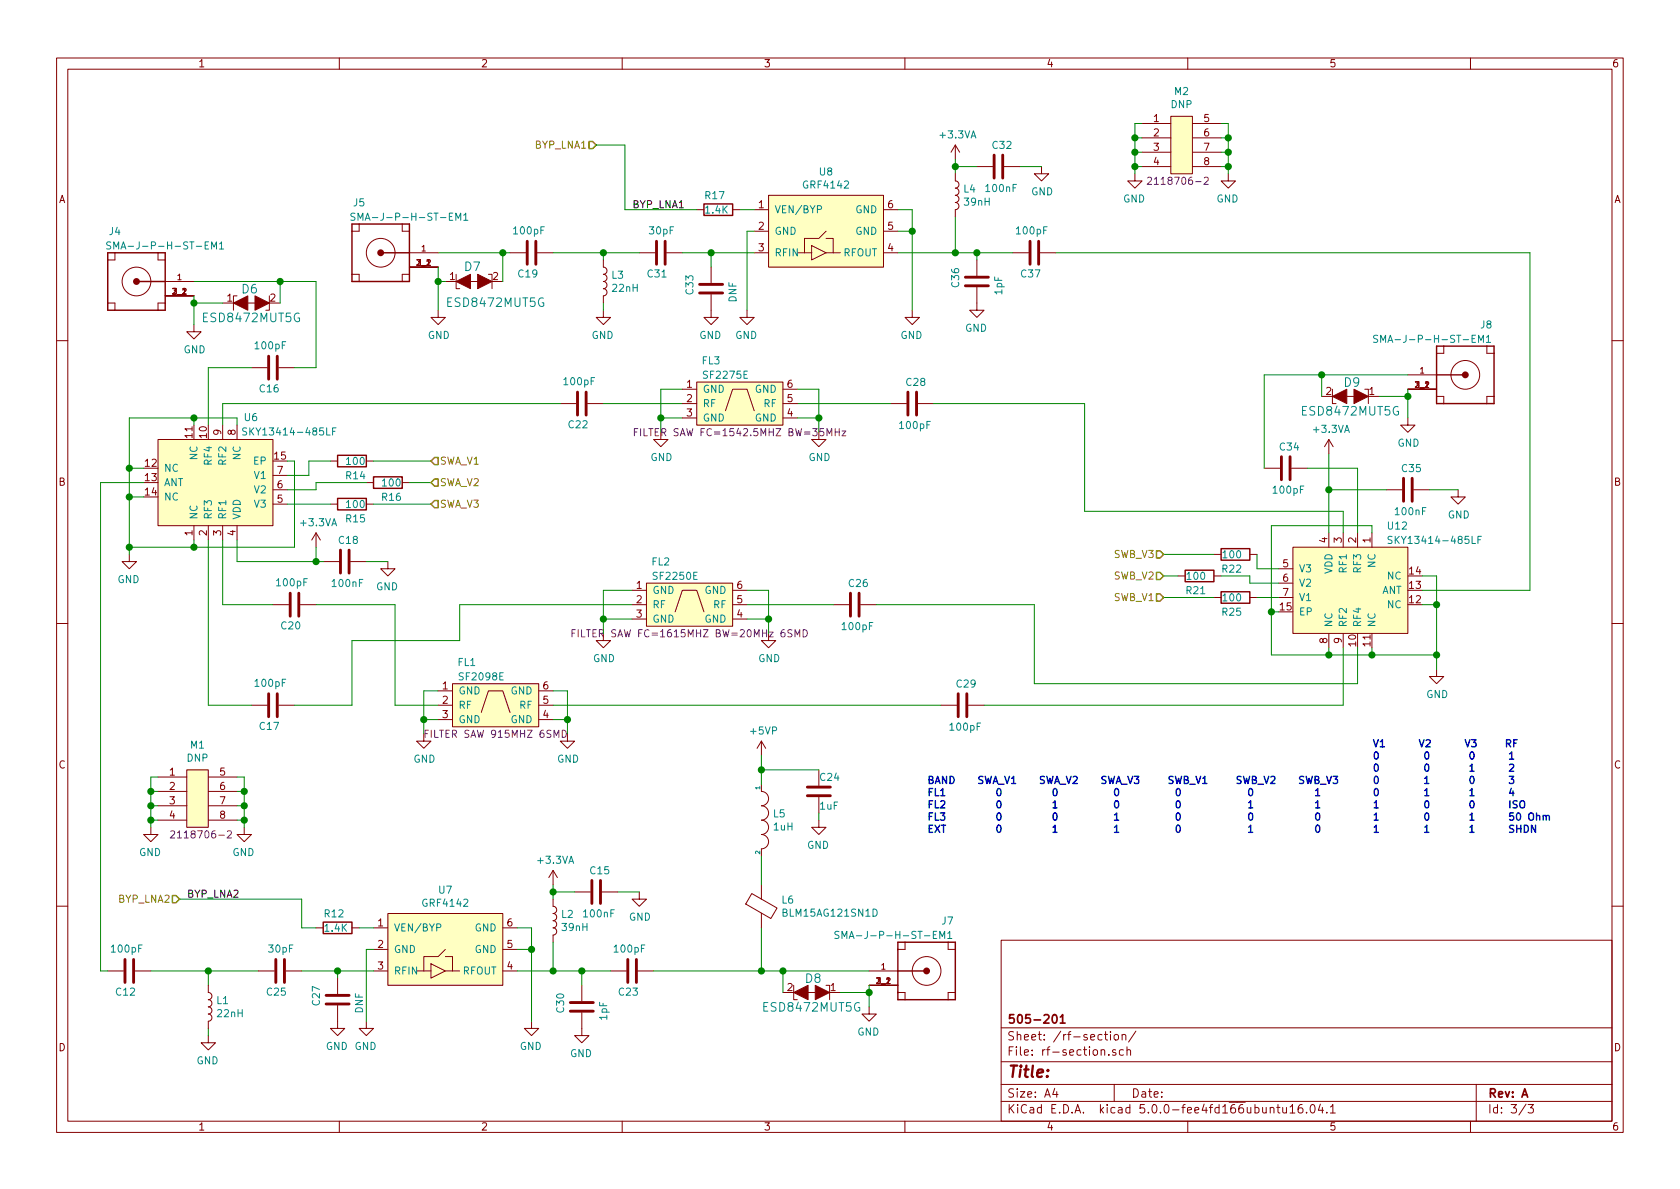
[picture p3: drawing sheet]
<svg xmlns="http://www.w3.org/2000/svg" width="297mm" height="210mm" viewBox="0 0 297 210" stroke-linecap="round" stroke-linejoin="round" font-family="sans-serif">
<g fill="none" stroke="#840000" stroke-width=".18">
<path d="M10 10.3h277v189.9h-277zM12 12.2h273v186.1h-273zM60 10.3v1.9M110 10.3v1.9M160 10.3v1.9M210 10.3v1.9M260 10.3v1.9M63.5 39.6v1.3h-1.3M71.1 39.6v1.3h1.3M123.2 37.1h1.3M129.5 37.1h1.3M133.3 37.1h2.6"/>
<path d="M135.9 34.5h20.3v12.7h-20.3zM156.2 37.1h2.5M168.9 30.7v1.3a.63 .63 0 0 1 .6 .6 .63 .63 0 0 1-.6 .7 .63 .63 0 0 1 .6 .6 .63 .63 0 0 1-.6 .6 .63 .63 0 0 1 .6 .7 .63 .63 0 0 1-.6 .6 .63 .63 0 0 1 .6 .6 .63 .63 0 0 1-.6 .7v1.2M168.9 25.6l-.8 1.3M168.9 25.6v2.6M168.9 25.6l.8 1.3M172.7 29.5h2.8M177.5 29.5h2.8M184.1 29.5v1.2h1.3l-1.3 1.3-1.2-1.3h1.2M200.7 30.7v1.3h-1.3l1.3 1.3 1.2-1.3h-1.2M201.9 29.5h5.1M201.9 21.8h5.1"/>
<path d="M201.9 24.4h5.1M201.9 26.9h5.1M207 20.6h3.8v10.1h-3.8zM210.8 29.5h5.1M210.8 21.8h5.1M210.8 24.4h5.1M210.8 26.9h5.1M217.2 30.7v1.3h-1.3l1.3 1.3 1.2-1.3h-1.2M19 53.6h1.3v1.3M20.3 44.7v1.3h-1.3M27.9 44.7v1.3h1.3M29.2 49.8h5.1"/>
<path d="M29.2 53.6h-1.3v1.3M29.2 52.3h5.1M34.3 57.4v1.3h1.3l-1.3 1.2-1.3-1.2h1.3M39.4 53.6h2.5M41.9 52.3h-.6v2.6M43.8 53.6h1.3M47 53.6h2.5M47.6 52.3v2.6h-.6M62.2 48.5h1.3v1.3M72.4 44.7h5.1M72.4 48.5h-1.3v1.3M72.4 47.2h5.1"/>
<path d="M77.5 54.9v1.2h1.2l-1.2 1.3-1.3-1.3h1.3M78.7 49.8h2.6M80.6 48.5v2.5h.7M83.2 49.8h1.3M86.4 48.5h.6v2.5M86.4 49.8h2.5M90.2 44.7h2.8M95 44.7h2.8M106.7 54.9v1.2h-1.3l1.3 1.3 1.2-1.3h-1.2M106.7 46v1.2a.63 .63 0 0 1 .6 .7 .63 .63 0 0 1-.6 .6 .63 .63 0 0 1 .6 .6 .63 .63 0 0 1-.6 .7 .63 .63 0 0 1 .6 .6 .63 .63 0 0 1-.6 .6 .63 .63 0 0 1 .6 .7 .63 .63 0 0 1-.6 .6v1.3M113 44.7h2.8M117.9 44.7h2.7"/>
<path d="M125.7 52.1v4h-1.2l1.2 1.3 1.3-1.3h-1.3M125.7 47.2v2.8M132.1 54.9v1.2h-1.3l1.3 1.3 1.2-1.3h-1.2M133.3 44.7h2.6M133.3 40.9h2.6M141 44.7h2.5M143.5 43.4l2.5 1.3-2.5 1.3zM146 42.2h1.3v2.5M146 40.9l-1.2 1.3h-2.6v2.5M146 44.7h2.6M156.2 44.7h2.5M156.2 40.9h2.5"/>
<path d="M161.3 54.9v1.2h-1.3l1.3 1.3 1.3-1.3h-1.3M172.7 50.8v4.1h-1.3l1.3 1.2 1.3-1.2h-1.3M172.7 46v2.8M179.1 44.7h2.8M183.9 44.7h2.8M10 60.2h2M27.9 77.7h20.4v15.3h-20.4zM39.4 75.2v2.5M41.9 75.2v2.5M44.4 65h2.8M49.3 65h2.8M99.1 71.4h2.8"/>
<path d="M103.9 71.4h2.8M116.8 76.4v1.3h1.3l-1.3 1.3-1.2-1.3h1.2M120.6 71.4h2.6M120.6 68.8h2.6M120.6 73.9h2.6M123.2 67.6h15.2v7.6h-15.2zM128.3 72.6l1.2-3.8h2.6l1.2 3.8M138.4 71.4h2.6M138.4 68.8h2.6M138.4 73.9h2.6M144.8 76.4v1.3h1.2l-1.2 1.3-1.3-1.3h1.3M157.5 71.4h2.8"/>
<path d="M162.3 71.4h2.8M233.7 70.1h2.5M234.9 77.7v2.6M234.9 77.7l-.7 1.3M234.9 77.7l.8 1.3M235.6 68.8v2.6h.6M238.1 70.1h1.3M241.3 68.8h.6v2.6M241.3 70.1h2.5M248.9 73.9v1.3h1.3l-1.3 1.2-1.3-1.2h1.3M248.9 68.8h5.1M248.9 66.3h5.1"/>
<path d="M254 70.1h1.3v1.3M255.3 61.2v1.3h-1.3M262.9 61.2v1.3h1.3M264.2 70.1h-1.3v1.3M285 60.2h2M22.9 98v1.3h-1.3l1.3 1.3 1.2-1.3h-1.2M34.3 93v2.5M36.8 93v2.5M39.4 93v2.5M41.9 93v2.5M48.3 89.1h2.5M48.3 86.6h2.5"/>
<path d="M48.3 84.1h2.5M55.9 94.2l-.8 1.3M55.9 94.2v2.6M55.9 94.2l.7 1.3M57.1 99.3h2.8M58.4 89.1h1.3M58.4 81.5h1.3M62 99.3h2.8M64.8 89.1h1.2M64.8 81.5h1.2M64.8 85.3h1.2M68.6 99.3v1.3h-1.3l1.3 1.2 1.2-1.2h-1.2"/>
<path d="M71.1 85.3h1.3M214.6 98h1.3M221 98h1.2M223.5 82.8h2.8M228.3 82.8h2.8M228.6 96.8h20.3v15.2h-20.3zM234.9 94.2v2.6M237.5 94.2v2.6M240 94.2v2.6M242.6 94.2v2.6M245.1 86.6h2.8M249.9 86.6h2.8"/>
<path d="M257.8 86.6v1.3h1.3l-1.3 1.2-1.3-1.2h1.3M10 110.3h2M48.3 106.9h2.8M53.1 106.9h2.8M106.7 112v1.3h1.2l-1.2 1.2-1.3-1.2h1.3M111.8 106.9h2.5M111.8 104.4h2.5M111.8 109.5h2.5M114.3 103.1h15.2v7.6h-15.2zM119.4 108.2l1.2-3.8h2.6l1.3 3.8M129.5 106.9h2.6M129.5 104.4h2.6"/>
<path d="M129.5 109.5h2.6M135.9 112v1.3h1.3l-1.3 1.2-1.3-1.2h1.3M147.3 106.9h2.8M152.1 106.9h2.8M208.3 101.8h1.2M214.6 105.7h1.3M214.6 101.8h1.3M221 105.7h1.2M226.1 100.6h2.5M226.1 103.1h2.5M226.1 105.7h2.5M234.9 112v2.5"/>
<path d="M237.5 112v2.5M254 118.4v1.2h1.3l-1.3 1.3-1.3-1.3h1.3M285 110.3h2M27.9 137.4h5.1M27.9 139.9h5.1M33 136.1h3.8v10.2h-3.8zM36.8 137.4h5.1M36.8 139.9h5.1M44.4 124.7h2.8M49.3 124.7h2.8M74.9 129.8v1.3h1.3l-1.3 1.2-1.2-1.2h1.2M77.5 124.7h2.5"/>
<path d="M77.5 122.2h2.5M77.5 127.2h2.5M80 120.9h15.2v7.6h-15.2zM85.1 126l1.3-3.8h2.5l1.3 3.8M95.2 124.7h2.6M95.2 122.2h2.6M95.2 127.2h2.6M100.3 129.8v1.3h1.3l-1.3 1.2-1.2-1.2h1.2M134.6 138.7v1.2a1.27 1.27 0 0 1 1.3 1.3 1.27 1.27 0 0 1-1.3 1.3 1.27 1.27 0 0 1 1.3 1.3 1.27 1.27 0 0 1-1.3 1.2 1.27 1.27 0 0 1 1.3 1.3 1.27 1.27 0 0 1-1.3 1.3 1.27 1.27 0 0 1 1.3 1.2 1.27 1.27 0 0 1-1.3 1.3v1.3M134.6 131.1v2.5M134.6 131.1l-.7 1.2M134.6 131.1l.8 1.2"/>
<path d="M144.8 136.1v2.8M166.4 124.7h2.8M171.2 124.7h2.8M26.7 146.3v1.3h-1.3l1.3 1.2 1.2-1.2h-1.2M27.9 142.5h5.1M27.9 145h5.1M36.8 142.5h5.1M36.8 145h5.1M43.2 146.3v1.3h-1.3l1.3 1.2 1.2-1.2h-1.2M97.8 159v1.3a.63 .63 0 0 1 .6 .6 .63 .63 0 0 1-.6 .6 .63 .63 0 0 1 .6 .7 .63 .63 0 0 1-.6 .6 .63 .63 0 0 1 .6 .6 .63 .63 0 0 1-.6 .7 .63 .63 0 0 1 .6 .6 .63 .63 0 0 1-.6 .6v1.3M97.8 153.9l-.8 1.3M97.8 153.9v2.6"/>
<path d="M97.8 153.9l.8 1.3M101.6 157.7h2.8M106.4 157.7h2.8M113 157.7v1.3h1.3l-1.3 1.3-1.2-1.3h1.2M132.9 158l4.5 2.6-1.1 1.8-4.4-2.5zM134.6 156.5v2.5M144.8 145v1.3h-1.3l1.3 1.3 1.2-1.3h-1.2M144.8 141v2.8M10 160.2h2M19 171.7h2.8M23.9 171.7h2.8M36.8 174.2v1.3a.63 .63 0 0 1 .7 .6 .63 .63 0 0 1-.7 .7 .63 .63 0 0 1 .7 .6 .63 .63 0 0 1-.7 .6 .63 .63 0 0 1 .7 .7 .63 .63 0 0 1-.7 .6 .63 .63 0 0 1 .7 .7 .63 .63 0 0 1-.7 .6v1.3"/>
<path d="M45.7 171.7h2.8M50.5 171.7h2.8M55.9 164.1h1.2M59.7 177.8v4.1h-1.3l1.3 1.2 1.3-1.2h-1.3M59.7 173v2.8M62.2 164.1h1.3M66 171.7h2.6M66 167.9h2.6M66 164.1h2.6M68.6 161.5h20.3v12.7h-20.3zM73.7 171.7h2.5M76.2 170.4l2.5 1.3-2.5 1.3z"/>
<path d="M78.7 169.2h1.3v2.5M78.7 167.9l-1.2 1.3h-2.6v2.5M78.7 171.7h2.6M88.9 171.7h2.5M88.9 167.9h2.5M88.9 164.1h2.5M102.9 179.1v4h-1.3l1.3 1.3 1.2-1.3h-1.2M102.9 174.2v2.8M107.9 171.7h2.8M112.8 171.7h2.8M134.6 161.5v2.6M138.4 175.5h2.6"/>
<path d="M140.3 174.2v2.6h.7M142.9 175.5h1.2M146 174.2h.7v2.6M146 175.5h2.6M153.7 178v1.3h-1.3l1.3 1.3 1.2-1.3h-1.2M153.7 171.7h5M153.7 174.2h5M158.7 175.5h1.3v1.3M160 166.6v1.3h-1.3M167.6 166.6v1.3h1.3M168.9 175.5h-1.3v1.3M177 166.3h108v32h-108z"/>
<path d="M285 160.2h2M36.8 183.1v1.3h-1.2l1.2 1.3 1.3-1.3h-1.3M60 198.3v1.9M64.8 180.6v1.3h-1.3l1.3 1.2 1.2-1.2h-1.2M94 180.6v1.3h-1.3l1.3 1.2 1.2-1.2h-1.2M110 198.3v1.9M160 198.3v1.9M177 194.8h108M177 191.8h108M177 187.8h108M177 181.8h108M186.5 192.5l-.4 1h1"/>
<path d="M186.8 193v1M195.3 182.9h.5M195.5 182.4v1.3l.3 .2M196.1 186.5v.1M196.3 182.4v.2M196.3 182.9v1M197 191.8v3M197.1 183.1l.2-.2 .4 .2v.7l-.2 .1-.4-.1zM197.3 185.7l-.4-.1-.2 .2 .1 .2 .5 .2v.3h-.6M198.4 183.1l.1-.1a.37 .37 0 0 1 .6 .1v.8M198.4 182.9v1M198.6 185.7l-.4-.1-.3 .3 .1 .6 .2 .1 .4-.1"/>
<path d="M199.3 185.7l.2-.1 .3 .1 .1 .9M199.3 185.1v1.5M200.8 182.3l-1.3 2M210 198.3v1.9M224.6 196l.1-.1a.37 .37 0 0 1 .5 .1v.8M225.7 195.8h.6M226 195.3v1.3l.3 .2M226.8 195.8v.8a.39 .39 0 0 0 .7 .1M227.5 195.8v1M228.1 195.8l.4-.5v1.5M228.1 196.8h.9M230.2 195.3a.59 .59 0 0 0-.7 .7l.1 .7 .2 .1 .5-.1 .1-.5-.2-.2-.4-.1-.3 .3"/>
<path d="M231 196.7v.1M231.8 195.5l.4-.2a.94 .94 0 0 1 0 1.5 .79 .79 0 0 1-.4-1.3zM233.5 195.2l-.4 1.1h.9M233.8 195.8v1M234.6 196.7v.1M235.2 195.8l.5-.5v1.5M235.2 196.8h.9M260 198.3v1.9M261 191.8v6.5M269.8 195.2l-1.2 2M270.2 195.3h.9l-.5 .6 .4 .1v.7l-.2 .1-.6-.1"/>
<circle cx="24.1" cy="49.8" r="2.54"/>
<circle cx="67.3" cy="44.7" r="2.54"/>
<circle cx="259.1" cy="66.3" r="2.54"/>
<circle cx="163.8" cy="171.7" r="2.54"/>
</g>
<path d="M186.2 179.6l.2-.2a.81 .81 0 0 1 .6 .6 .81 .81 0 0 1-.3 .8l-.2 .1a.79 .79 0 0 1-.3-1.3zM187.5 179.9l.4-.5v1.5M187.5 180.9h.8" fill="none" stroke="#840000" stroke-width=".3"/>
<g fill="#ffffc2" stroke="#ffffc2" stroke-width=".18">
<path d="M228.6 96.8h20.3v15.2h-20.3z"/>
<path d="M27.9 77.7h20.4v15.3h-20.4z"/>
<path d="M114.3 103.1h15.2v7.6h-15.2z"/>
<path d="M80 120.9h15.2v7.6h-15.2z"/>
<path d="M123.2 67.6h15.2v7.6h-15.2z"/>
<path d="M207 20.6h3.8v10.1h-3.8z"/>
<path d="M33 136.1h3.8v10.2h-3.8z"/>
<path d="M68.6 161.5h20.3v12.7h-20.3z"/>
<path d="M135.9 34.5h20.3v12.7h-20.3z"/>
</g>
<g fill="none" stroke="#008484" stroke-width=".18">
<path d="M62.8 37.8l-.5-.1-.3 .2 .2 .3 .5 .3v.3l-.2 .2-.5-.1M63.3 39v-1.3l.4 .9 .5-.9v1.3M80.6 39v-1.3l.4 .9 .5-.9v1.3M82 38l.3-.3v1.3M82 39h.7M144.5 37h.6l.2-.2-.1-.3-.2-.1h-.5v1.2M19.6 42.8h-.5l-.3 .2 .2 .3 .5 .3v.3l-.2 .1h-.5M20.1 44v-1.2l.4 .9 .5-.9v1.2M37.4 44v-1.2l.4 .9 .5-.9v1.2M38.8 43.1l.4-.3v1.2M38.8 44h.7M243.6 59.4l-.5-.1-.3 .2 .2 .3 .5 .3v.3l-.2 .1h-.5"/>
<path d="M262.8 59.6l.4-.3v1.2M43.6 75.7h-.5l-.1 .1v.4l.6 .2v.3l-.2 .2h-.5M58.8 76.3h.4M59.4 75.7h-.6v1.2M244.1 60.5v-1.2l.5 .9 .4-.9v1.2M261.4 60.5v-1.2l.4 .9 .5-.9v1.2M262.8 60.5h.8M246.1 94.9l-.5-.1-.1 .2v.4l.5 .2 .1 .3-.2 .2h-.5M261.3 95.4h.4M261.9 94.8h-.6v1.3M77.2 164h.6l.2-.2-.1-.3-.2-.1h-.5v1.2M148.3 164.8l-.4-.1-.3 .2 .1 .3 .6 .3v.3l-.2 .2-.5-.1"/>
<path d="M148.9 166v-1.3l.4 .9 .4-.9v1.3M154.4 160.8a.64 .64 0 0 1 .7 .6 .64 .64 0 0 1-.7 .6zM166.2 166v-1.3l.4 .9 .4-.9v1.3M167.6 165l.3-.3v1.3M167.6 166h.7"/>
</g>
<g fill="none" stroke="#840000" stroke-width=".51">
<path d="M175.8 27.4v4.1M177.3 27.4v4.1M93.2 42.7v4M94.7 42.7v4M116.1 42.7v4M117.6 42.7v4M123.7 51.8h4.1M123.7 50.3h4.1M170.7 50.5h4.1M170.7 49h4.1M182.1 42.7v4M183.6 42.7v4"/>
<path d="M47.5 63v4.1M49 63v4.1M102.1 69.3v4.1M103.6 69.3v4.1M160.5 69.3v4.1M162.1 69.3v4.1M60.2 97.3v4M61.7 97.3v4M226.6 80.8v4M228.1 80.8v4M248.2 84.6v4M249.7 84.6v4"/>
<path d="M51.3 104.9v4.1M52.8 104.9v4.1M150.4 104.9v4.1M151.9 104.9v4.1M47.5 122.7v4M49 122.7v4M142.7 139.2h4.1M169.4 122.7v4M170.9 122.7v4M104.6 155.7v4.1M106.2 155.7v4.1M142.7 140.7h4.1"/>
<path d="M22.1 169.7v4M23.6 169.7v4M48.8 169.7v4M50.3 169.7v4M57.7 177.5h4M57.7 176h4M100.8 178.8h4.1M100.8 177.3h4.1M111 169.7v4M112.5 169.7v4"/>
</g>
<g fill="none" stroke="#008400" stroke-width=".18">
<path d="M105.4 25.6h5.1v11.5h12.7M130.8 37.1h2.5M158.7 37.1h2.6v17.8M168.9 28.2v2.5M168.9 38.3v6.4M168.9 29.5h3.8M180.3 29.5h3.8M200.7 29.5h1.2M200.7 24.4h1.2M200.7 26.9h1.2M201.9 21.8h-1.2v8.9M215.9 29.5h1.3"/>
<path d="M215.9 21.8h1.3v8.9M215.9 24.4h1.3M215.9 26.9h1.3M34.3 52.3v5.1M34.3 49.8h21.6v15.2h-3.8M34.3 53.6h5.1M49.5 49.8v3.8M77.5 49.8h1.2M77.5 44.7h12.7M77.5 47.2v7.7M88.9 44.7v5.1M97.8 44.7h15.2"/>
<path d="M106.7 44.7v1.3M106.7 53.6v1.3M120.6 44.7h12.7M125.7 44.7v2.5M133.3 40.9h-1.2v14M158.7 44.7h20.4M158.7 40.9h2.6M172.7 44.7v1.3M186.7 44.7h83.8v59.7h-19M34.3 73.9v1.3M41.9 75.2v-1.3h-19v24.1M44.4 65h-7.6v10.2"/>
<path d="M99.1 71.4h-59.7v3.8M106.7 71.4h13.9M116.8 73.9h3.8M120.6 68.8h-3.8v7.6M141 73.9h3.8M141 68.8h3.8v7.6M141 71.4h16.5M165.1 71.4h26.7v19h45.7v3.8M233.7 66.3v3.8M243.8 70.1h5.1M248.9 66.3h-25.4v16.5M248.9 68.8v5.1"/>
<path d="M22.9 82.8h2.5M22.9 87.9h2.5M25.4 85.3h-7.6v86.4h1.2M34.3 95.5v1.3M36.8 95.5v29.2h7.6M39.4 95.5v11.4h8.9M41.9 95.5v3.8h15.2M50.8 81.5h1.3v15.3h-29.2M50.8 89.1h7.6M55.9 96.8v2.5M58.4 81.5h-3.8v2.6h-3.8M64.8 85.3h-8.9v1.3h-5.1"/>
<path d="M64.8 99.3h3.8M66 81.5h10.2M66 89.1h10.2M72.4 85.3h3.8M205.7 98h8.9M222.2 98v2.6h3.9M231.1 82.8h8.9v11.4M234.9 80.3v13.9M234.9 86.6h10.2M242.6 94.2v-1.2h-17.8v22.8h29.2M252.7 86.6h5.1M55.9 106.9h13.9v17.8h7.7"/>
<path d="M106.7 109.5h5.1M111.8 106.9h-30.5v6.4h-19.1v11.4h-10.1M111.8 104.4h-5.1v7.6M132.1 106.9h15.2M132.1 104.4h3.8v7.6M132.1 109.5h3.8M154.9 106.9h28v14h57.1v-6.4M205.7 101.8h2.6M205.7 105.7h8.9M215.9 101.8h5.1v1.3h5.1M222.2 105.7h3.9M224.8 108.2h1.3"/>
<path d="M234.9 114.5v1.3M237.5 114.5v10.2h-63.5M242.6 114.5v1.3M251.5 101.8h2.5v16.6M251.5 106.9h2.5M26.7 139.9h1.2M27.9 137.4h-1.2v8.9M41.9 137.4h1.3v8.9M41.9 139.9h1.3M74.9 127.2h2.6M77.5 122.2h-2.6v7.6M97.8 122.2h2.5v7.6"/>
<path d="M97.8 127.2h2.5M97.8 124.7h68.6M134.6 136.1h10.2M134.6 133.6v5.1M26.7 142.5h1.2M26.7 145h1.2M31.7 159h21.6v5.1h2.6M41.9 142.5h1.3M41.9 145h1.3M97.8 157.7h3.8M97.8 156.5v2.5M109.2 157.7h3.8"/>
<path d="M134.6 151.4v5.1M144.8 143.8v1.2M26.7 171.7h19M36.8 171.7v2.5M53.3 171.7h12.7M59.7 171.7v1.3M63.5 164.1h2.5M66 167.9h-1.2v12.7M91.4 171.7h16.5M91.4 164.1h2.6v16.5M91.4 167.9h2.6M97.8 166.6v5.1"/>
<path d="M102.9 171.7v2.5M115.6 171.7h38.1M134.6 164.1v7.6M138.4 171.7v3.8M148.6 175.5h5.1M153.7 174.2v3.8M36.8 181.9v1.2"/>
</g>
<g fill="#008400" stroke="#008400" stroke-width=".25">
<circle cx="254" cy="106.9" r=".51"/>
<circle cx="254" cy="115.8" r=".51"/>
<circle cx="242.6" cy="115.8" r=".51"/>
<circle cx="235" cy="115.8" r=".51"/>
<circle cx="224.8" cy="108.2" r=".51"/>
<circle cx="22.9" cy="82.8" r=".51"/>
<circle cx="34.3" cy="73.9" r=".51"/>
<circle cx="34.3" cy="96.8" r=".51"/>
<circle cx="22.9" cy="87.9" r=".51"/>
<circle cx="22.9" cy="96.8" r=".51"/>
<circle cx="235" cy="86.6" r=".51"/>
<circle cx="55.9" cy="99.3" r=".51"/>
<circle cx="233.7" cy="66.3" r=".51"/>
<circle cx="88.9" cy="44.7" r=".51"/>
<circle cx="74.9" cy="127.2" r=".51"/>
<circle cx="100.3" cy="127.2" r=".51"/>
<circle cx="116.8" cy="73.9" r=".51"/>
<circle cx="144.8" cy="73.9" r=".51"/>
<circle cx="106.7" cy="109.5" r=".51"/>
<circle cx="135.9" cy="109.5" r=".51"/>
<circle cx="168.9" cy="29.5" r=".51"/>
<circle cx="200.7" cy="24.4" r=".51"/>
<circle cx="200.7" cy="26.9" r=".51"/>
<circle cx="200.7" cy="29.5" r=".51"/>
<circle cx="217.2" cy="29.5" r=".51"/>
<circle cx="217.2" cy="26.9" r=".51"/>
<circle cx="217.2" cy="24.4" r=".51"/>
<circle cx="26.7" cy="139.9" r=".51"/>
<circle cx="26.7" cy="142.5" r=".51"/>
<circle cx="26.7" cy="145" r=".51"/>
<circle cx="43.2" cy="145" r=".51"/>
<circle cx="43.2" cy="142.5" r=".51"/>
<circle cx="43.2" cy="139.9" r=".51"/>
<circle cx="134.6" cy="136.1" r=".51"/>
<circle cx="49.5" cy="49.8" r=".51"/>
<circle cx="34.3" cy="53.6" r=".51"/>
<circle cx="77.5" cy="49.8" r=".51"/>
<circle cx="248.9" cy="70.1" r=".51"/>
<circle cx="153.7" cy="175.5" r=".51"/>
<circle cx="138.4" cy="171.7" r=".51"/>
<circle cx="134.6" cy="171.7" r=".51"/>
<circle cx="36.8" cy="171.7" r=".51"/>
<circle cx="161.3" cy="40.9" r=".51"/>
<circle cx="125.7" cy="44.7" r=".51"/>
<circle cx="168.9" cy="44.7" r=".51"/>
<circle cx="172.7" cy="44.7" r=".51"/>
<circle cx="106.7" cy="44.7" r=".51"/>
<circle cx="59.7" cy="171.7" r=".51"/>
<circle cx="97.8" cy="157.7" r=".51"/>
<circle cx="97.8" cy="171.7" r=".51"/>
<circle cx="102.9" cy="171.7" r=".51"/>
<circle cx="94" cy="167.9" r=".51"/>
</g>
<g fill="#840000" stroke="#840000" stroke-width=".18">
<path d="M84.5 48.5l2.5 1.3-2.5 1.2z"/>
<path d="M80.6 49.8l2.6-1.3v2.5z"/>
<path d="M140.3 175.5l2.6-1.3v2.6z"/>
<path d="M144.1 174.2l2.6 1.3-2.6 1.3z"/>
<path d="M235.6 70.1l2.5-1.3v2.6z"/>
<path d="M239.4 68.8l2.5 1.3-2.5 1.3z"/>
<path d="M45.1 52.3l2.5 1.3-2.5 1.3z"/>
<path d="M41.3 53.6l2.5-1.3v2.6z"/>
</g>
<g fill="none" stroke="#840000" stroke-width=".25">
<path d="M71.1 39.6h-8.9v10.2h10.2v-10.2M124.5 36.1h5v2h-5zM24.1 49.8h5.1M27.9 44.7h-8.9v10.2h10.2v-10.2M67.3 44.7h5.1M254 61.2v10.2h10.2v-10.2h-8.9M254 66.3h5.1M59.7 80.5h5.1v2h-5.1zM59.7 88.1h5.1v2.1h-5.1zM66 84.3h5.1v2.1h-5.1zM215.9 97h5.1v2.1h-5.1zM209.5 100.8h5.1v2.1h-5.1z"/>
<path d="M215.9 104.6h5.1v2.1h-5.1zM57.1 163.1h5.1v2h-5.1zM158.7 166.6v10.2h10.2v-10.2h-8.9M158.7 171.7h5.1"/>
</g>
<path d="M104.1 25h.7l.6 .6-.6 .7h-.7zM76.8 80.9h.7v1.3h-.7l-.6-.7zM76.8 84.7h.7v1.3h-.7l-.6-.7zM76.8 88.5h.7v1.3h-.7l-.6-.7zM204.5 97.4h.6l.6 .6-.6 .7h-.6zM204.5 105h.6l.6 .7-.6 .6h-.6zM204.5 101.2h.6l.6 .6-.6 .7h-.6zM30.5 158.4h.6l.6 .6-.6 .6h-.6z" fill="none" stroke="#848400" stroke-width=".25"/>
<g fill="none" stroke="#840084" stroke-width=".18">
<path d="M202.9 31.5l.5-.2 .2 .4v.2l-.8 .7h.8M212.9 31.5l.5-.2 .2 .4v.2l-.7 .7h.7M112.2 76.4h.4M112.8 75.8h-.6v1.3M113.3 75.8v1.3M147.7 76.4h.7M148.4 75.8v1.3M148.9 76.2h.7l-.7 .9h.7M101.1 112h.4M101.7 111.3h-.6v1.3M102.2 111.3v1.3M140.6 112.6v-1.3l.4 1 .4-1v1.3"/>
<path d="M142 111.3a.64 .64 0 0 1 .8 .7 .64 .64 0 0 1-.8 .6zM75.2 129.7h.4M75.8 129.1h-.6v1.3M99.4 129.1a.64 .64 0 0 1 .7 .7 .64 .64 0 0 1-.7 .6zM30.2 147l.5-.1 .2 .4-.1 .2-.7 .7h.8M40.2 147l.5-.1 .2 .4v.2l-.8 .7h.8"/>
</g>
<g fill="none" stroke="#0000c2" stroke-width=".25">
<path d="M177.6 137.3l.5 1.3 .4-1.3M178.9 137.6l.3-.3v1.3M178.9 138.6h.7M186.3 139.6l.2-.2a.69 .69 0 0 1 .4 .7 .69 .69 0 0 1-.4 .6l-.3-.2v-.3zM187.5 138.7h.9M188.5 137.3l.5 1.3 .4-1.3M189.7 137.4l.5-.1 .3 .3-.8 1h.8M195.6 137.4l-.5-.1-.2 .1-.1 .2 .1 .2 .5 .2 .2 .3-.3 .3-.5-.1M196 137.3l.3 1.3 .2-1 .2 1 .4-1.3M197.2 139.6l.2-.2a.67 .67 0 0 1 .4 .7 .67 .67 0 0 1-.4 .6l-.3-.5zM197.4 138.6l.4-1.3 .4 1.3M197.5 138.2h.6"/>
<path d="M198.3 138.7h1M199.4 137.3l.4 1.3 .5-1.3M200.6 137.3h.7l-.4 .5 .4 .1-.1 .6-.4 .1-.2-.2M207.4 137.4l-.5-.1-.2 .1v.4l.6 .2 .1 .3-.2 .3-.5-.1M207.8 137.3l.3 1.3 .3-1 .2 1 .3-1.3M208.1 139.6l.2-.2a.67 .67 0 0 1 .4 .7 .67 .67 0 0 1-.4 .6l-.3-.2-.1-.3zM220.9 139.6l.2-.2a.69 .69 0 0 1 .4 .7 .69 .69 0 0 1-.4 .6l-.2-.1-.1-.4zM230.5 137.4l-.5-.1-.2 .2 .1 .3 .6 .3v.3l-.2 .2-.5-.1M230.9 137.3l.3 1.3 .3-1 .2 1 .3-1.3M232.5 137.9l.5-.1 .2-.2-.1-.2-.6-.1v1.3h.5l.2-.2v-.3l-.3-.2M232.6 139.8l.4-.4v1.3M233.5 138.7h.9"/>
<path d="M234.6 137.3l.4 1.3 .4-1.3M235.7 137.3h.8l-.4 .5 .3 .1 .1 .4-.3 .3-.5-.2M251 130.8l.4 1.3 .4-1.3M252.1 130.9l.5-.1 .2 .1 .1 .3-.1 .2-.7 .7h.8M259.1 130.8l.4 1.3 .4-1.3M259.9 135.5l.3-.4v1.3M259.9 139.8l.3-.4v1.3M259.9 136.4h.7M260 133.1l.2-.1a.67 .67 0 0 1 .4 .6 .67 .67 0 0 1-.4 .6l-.3-.4zM260 137.4l.2-.1a.67 .67 0 0 1 .4 .6 .67 .67 0 0 1-.4 .7l-.3-.5zM260.2 130.8h.8l-.4 .5 .3 .1v.5l-.1 .2-.6-.2M266.4 131.5l.6-.1 .1-.2-.1-.3-.1-.1h-.5v1.3"/>
<path d="M266.7 131.5l.4 .6M266.9 137.3h.7l-.4 .5 .4 .1v.5l-.2 .2-.5-.2M266.9 133.3l.4-.3v1.2M266.9 135.2l.5-.1 .2 .1v.3v.2l-.7 .7h.7M266.9 134.2h.7M267.2 139.4l-.3 .9h.8M267.5 139.9v.8M267.6 131.4h.5M268.2 130.8h-.6v1.3M176.4 141.7l.2-.1a.67 .67 0 0 1 .4 .6 .67 .67 0 0 1-.4 .7l-.3-.5zM176.4 146l.2-.1a.67 .67 0 0 1 .4 .7 .67 .67 0 0 1-.4 .6l-.3-.5zM186.2 142l.3-.4v1.3"/>
<path d="M186.2 146.3l.3-.4v1.3M186.2 147.2h.7M186.2 142.9h.7M186.3 143.9l.2-.1a.69 .69 0 0 1 .4 .6 .69 .69 0 0 1-.4 .6l-.3-.2v-.3zM197.1 144.1l.3-.3v1.2M197.1 146.3l.3-.4v1.3M197.1 145h.7M197.1 147.2h.7M197.2 141.7l.2-.1a.67 .67 0 0 1 .4 .6 .67 .67 0 0 1-.4 .7l-.3-.5zM208.1 141.7l.2-.1a.67 .67 0 0 1 .4 .6 .67 .67 0 0 1-.4 .7l-.3-.3-.1-.2zM208.1 143.9l.2-.1a.67 .67 0 0 1 .4 .6 .67 .67 0 0 1-.4 .6l-.3-.2-.1-.3zM208.1 146l.2-.1a.67 .67 0 0 1 .4 .7 .67 .67 0 0 1-.4 .6l-.3-.2-.1-.3z"/>
<path d="M220.8 142l.3-.4v1.3M220.8 146.3l.3-.4v1.3M220.8 147.2h.7M220.8 142.9h.7M220.9 143.9l.2-.1a.69 .69 0 0 1 .4 .6 .69 .69 0 0 1-.4 .6l-.2-.1-.1-.4zM232.6 142l.4-.4v1.3M232.6 140.7h.7M232.6 142.9h.7M232.7 143.9l.2-.1a.67 .67 0 0 1 .5 .6 .67 .67 0 0 1-.5 .6l-.3-.5zM232.7 146l.2-.1a.67 .67 0 0 1 .5 .7 .67 .67 0 0 1-.5 .6l-.3-.5zM259.9 144.1l.3-.3v1.2M259.9 146.3l.3-.4v1.3"/>
<path d="M259.9 140.7h.7M259.9 145h.7M259.9 147.2h.7M260 141.7l.2-.1a.67 .67 0 0 1 .4 .6 .67 .67 0 0 1-.4 .7l-.3-.5zM267 141.6v1.3M267.6 143.8h-.6l-.1 .6 .2-.2 .5 .2v.5l-.2 .1-.5-.1M267.6 146l-.4-.1-.3 .3 .1 .3 .6 .2v.4l-.2 .1-.5-.1M268.2 145.9v1.3M268.2 146.5h.7M268.2 141.7l-.4-.1-.2 .1-.1 .3 .1 .2 .5 .1 .1 .3-.2 .3-.5-.1M268.2 143.9l.2-.1a.67 .67 0 0 1 .5 .6 .67 .67 0 0 1-.5 .6l-.2-.2-.1-.3zM268.8 141.8a.45 .45 0 0 1 .7 0 .88 .88 0 0 1-.2 1.1l-.4-.1a1.07 1.07 0 0 1-.1-1z"/>
<path d="M268.9 145.9v1.3M269.5 145.9a.64 .64 0 0 1 .7 .7 .64 .64 0 0 1-.7 .6zM270.4 143.9a.45 .45 0 0 1 .7 0 .88 .88 0 0 1-.3 1.1h-.3a1.07 1.07 0 0 1-.1-1.1zM271.5 145.9v1.3l-.7-1.3v1.3M271.7 144.3l.2-.1h.3v.8M271.7 143.8v1.2M272.8 144.3l.2-.1h.3l.1 .8M272.8 144.2v.8M273.4 144.4l.2-.2h.3v.8"/>
</g>
<g fill="none" stroke="#840000" stroke-width=".61">
<circle cx="24.1" cy="49.8" r=".3"/>
<circle cx="67.3" cy="44.7" r=".3"/>
<circle cx="259.1" cy="66.3" r=".3"/>
<circle cx="163.8" cy="171.7" r=".3"/>
</g>
<text font-size="2.8" fill="#840000" x="178" y="190.5">Title:</text>
<g font-size="2.1" fill="#008484">
<text x="82.2" y="47.9">D7</text>
<text x="42.8" y="51.9">D6</text>
<text x="36.2" y="57">ESD8472MUT5G</text>
<text x="79.4" y="54.3">ESD8472MUT5G</text>
<text x="237.7" y="68.4">D9</text>
<text x="230.5" y="73.5">ESD8472MUT5G</text>
<text x="142.4" y="173.8">D8</text>
<text x="135.3" y="178.9">ESD8472MUT5G</text>
</g>
<g font-size="2.1" fill="#840000">
<text x="178" y="184">Sheet: /rf-section/</text>
<text x="178" y="181">505-201</text>
<text x="178" y="186.7">File: rf-section.sch</text>
<text x="178" y="196.9">KiCad E.D.A. kicad 5.0.0-fee4fd166ubuntu16.04.1</text>
<text x="178" y="194.1">Size: A4</text>
<text x="200" y="194.1">Date:</text>
<text x="263" y="194.1">Rev: A</text>
<text x="263" y="196.9">Id: 3/3</text>
</g>
<g font-size="1.8" fill="#840000">
<text x="35" y="11.9">1</text>
<text x="85" y="11.9">2</text>
<text x="135" y="11.9">3</text>
<text x="185" y="11.9">4</text>
<text x="235" y="11.9">5</text>
<text x="285" y="11.9">6</text>
<text x="204" y="21.6">1</text>
<text x="212.9" y="21.6">5</text>
<text x="204" y="24.1">2</text>
<text x="204" y="26.7">3</text>
<text x="204" y="29.2">4</text>
<text x="212.9" y="24.1">6</text>
<text x="212.9" y="26.7">7</text>
<text x="212.9" y="29.2">8</text>
<text x="10.4" y="35.9">A</text>
<text x="285.4" y="35.9">A</text>
<text x="134.1" y="36.8">1</text>
<text x="134.1" y="40.6">2</text>
<text x="157" y="40.6">5</text>
<text x="157" y="36.8">6</text>
<text x="134.1" y="44.4">3</text>
<text x="157" y="44.4">4</text>
<text x="40.2" y="53.3">1</text>
<text x="47.8" y="53.3">2</text>
<text x="79.5" y="49.5">1</text>
<text x="87.1" y="49.5">2</text>
<text x="121.4" y="68.6">1</text>
<text x="121.4" y="71.1">2</text>
<text x="139.2" y="71.1">5</text>
<text x="139.2" y="68.6">6</text>
<text x="234.5" y="69.8">2</text>
<text x="242.1" y="69.8">1</text>
<text x="34" y="77.4" transform="rotate(-90 34 77.4)">11</text>
<text x="36.6" y="77.4" transform="rotate(-90 36.6 77.4)">10</text>
<text x="39.1" y="76.9" transform="rotate(-90 39.1 76.9)">9</text>
<text x="41.7" y="76.9" transform="rotate(-90 41.7 76.9)">8</text>
<text x="121.4" y="73.7">3</text>
<text x="139.2" y="73.7">4</text>
<text x="25.7" y="82.5">12</text>
<text x="48.6" y="81.3">15</text>
<text x="49" y="83.8">7</text>
<text x="10.4" y="85.9">B</text>
<text x="25.7" y="85.1">13</text>
<text x="25.7" y="87.6">14</text>
<text x="49" y="88.9">5</text>
<text x="49" y="86.4">6</text>
<text x="285.4" y="85.9">B</text>
<text x="34" y="94.7" transform="rotate(-90 34 94.7)">1</text>
<text x="36.6" y="94.7" transform="rotate(-90 36.6 94.7)">2</text>
<text x="39.1" y="94.7" transform="rotate(-90 39.1 94.7)">3</text>
<text x="41.7" y="94.7" transform="rotate(-90 41.7 94.7)">4</text>
<text x="234.7" y="96" transform="rotate(-90 234.7 96)">4</text>
<text x="237.2" y="96" transform="rotate(-90 237.2 96)">3</text>
<text x="239.8" y="96" transform="rotate(-90 239.8 96)">2</text>
<text x="242.3" y="96" transform="rotate(-90 242.3 96)">1</text>
<text x="226.8" y="100.3">5</text>
<text x="249.2" y="101.6">14</text>
<text x="112.5" y="104.1">1</text>
<text x="112.5" y="106.7">2</text>
<text x="130.3" y="106.7">5</text>
<text x="130.3" y="104.1">6</text>
<text x="226.4" y="107.9">15</text>
<text x="226.8" y="102.9">6</text>
<text x="226.8" y="105.4">7</text>
<text x="249.2" y="106.7">12</text>
<text x="249.2" y="104.1">13</text>
<text x="112.5" y="109.2">3</text>
<text x="130.3" y="109.2">4</text>
<text x="234.7" y="113.8" transform="rotate(-90 234.7 113.8)">8</text>
<text x="237.2" y="113.8" transform="rotate(-90 237.2 113.8)">9</text>
<text x="239.8" y="114.2" transform="rotate(-90 239.8 114.2)">10</text>
<text x="242.3" y="114.2" transform="rotate(-90 242.3 114.2)">11</text>
<text x="78.3" y="121.9">1</text>
<text x="78.3" y="124.5">2</text>
<text x="96" y="124.5">5</text>
<text x="96" y="121.9">6</text>
<text x="78.3" y="127">3</text>
<text x="96" y="127">4</text>
<text x="10.4" y="135.9">C</text>
<text x="30" y="137.2">1</text>
<text x="38.9" y="137.2">5</text>
<text x="285.4" y="135.9">C</text>
<text x="30" y="139.7">2</text>
<text x="30" y="142.2">3</text>
<text x="38.9" y="139.7">6</text>
<text x="38.9" y="142.2">7</text>
<text x="30" y="144.8">4</text>
<text x="38.9" y="144.8">8</text>
<text x="66.8" y="163.8">1</text>
<text x="66.8" y="167.6">2</text>
<text x="89.7" y="167.6">5</text>
<text x="89.7" y="163.8">6</text>
<text x="66.8" y="171.4">3</text>
<text x="89.7" y="171.4">4</text>
<text x="139.2" y="175.3">2</text>
<text x="146.8" y="175.3">1</text>
<text x="10.4" y="185.9">D</text>
<text x="285.4" y="185.9">D</text>
<text x="35" y="199.9">1</text>
<text x="85" y="199.9">2</text>
<text x="135" y="199.9">3</text>
<text x="185" y="199.9">4</text>
<text x="235" y="199.9">5</text>
<text x="285" y="199.9">6</text>
</g>
<g font-size="1.8" fill="#008484">
<text x="207.7" y="16.8">M2</text>
<text x="207.1" y="19.1">DNP</text>
<text x="166.3" y="24.5">+3.3VA</text>
<text x="175.5" y="26.3">C32</text>
<text x="124.7" y="35.2">R17</text>
<text x="142.2" y="33.3">GRF4142</text>
<text x="144.9" y="31">U8</text>
<text x="170.4" y="34.1">L4</text>
<text x="174.4" y="34">100nF</text>
<text x="182.3" y="34.5">GND</text>
<text x="198.6" y="35.8">GND</text>
<text x="215.1" y="35.8">GND</text>
<text x="19.4" y="41.6">J4</text>
<text x="62.5" y="36.5">J5</text>
<text x="64.3" y="39">SMA-J-P-H-ST-EM1</text>
<text x="91" y="41.4">100pF</text>
<text x="114.9" y="41.4">30pF</text>
<text x="124.8" y="37.8">1.4K</text>
<text x="136.9" y="37.7">VEN/BYP</text>
<text x="136.9" y="41.5">GND</text>
<text x="151.3" y="41.5">GND</text>
<text x="151.3" y="37.7">GND</text>
<text x="170.6" y="36.4">39nH</text>
<text x="179.9" y="41.4">100pF</text>
<text x="21.1" y="44.1">SMA-J-P-H-ST-EM1</text>
<text x="136.9" y="45.3">RFIN</text>
<text x="149.1" y="45.3">RFOUT</text>
<text x="91.7" y="49.1">C19</text>
<text x="108.2" y="49.3">L3</text>
<text x="108.4" y="51.6">22nH</text>
<text x="114.6" y="49.1">C31</text>
<text x="122.6" y="52" transform="rotate(-90 122.6 52)">C33</text>
<text x="130.2" y="53.5" transform="rotate(-90 130.2 53.5)">DNF</text>
<text x="169.6" y="50.7" transform="rotate(-90 169.6 50.7)">C36</text>
<text x="177.2" y="52.1" transform="rotate(-90 177.2 52.1)">1pF</text>
<text x="180.6" y="49.1">C37</text>
<text x="75.6" y="59.9">GND</text>
<text x="104.6" y="59.9">GND</text>
<text x="123.6" y="59.9">GND</text>
<text x="130" y="59.9">GND</text>
<text x="159.2" y="59.9">GND</text>
<text x="170.6" y="58.7">GND</text>
<text x="261.8" y="58.1">J8</text>
<text x="32.5" y="62.5">GND</text>
<text x="45.2" y="61.8">100pF</text>
<text x="124.2" y="64.4">FL3</text>
<text x="245.1" y="60.6">SMA-J-P-H-ST-EM1</text>
<text x="46" y="69.4">C16</text>
<text x="99.8" y="68.1">100pF</text>
<text x="124.2" y="69.5">GND</text>
<text x="124.6" y="67">SF2275E</text>
<text x="133.5" y="69.5">GND</text>
<text x="160.3" y="68.2">C28</text>
<text x="43.3" y="74.5">U6</text>
<text x="44" y="77">SKY13414-485LF</text>
<text x="100.6" y="75.7">C22</text>
<text x="124.2" y="72">RF</text>
<text x="124.2" y="74.5">GND</text>
<text x="133.5" y="74.5">GND</text>
<text x="135.1" y="72">RF</text>
<text x="159.2" y="75.9">100pF</text>
<text x="232.4" y="76.5">+3.3VA</text>
<text x="29" y="83.4">NC</text>
<text x="34.9" y="81.3" transform="rotate(-90 34.9 81.3)">NC</text>
<text x="37.5" y="82.1" transform="rotate(-90 37.5 82.1)">RF4</text>
<text x="40" y="82.1" transform="rotate(-90 40 82.1)">RF2</text>
<text x="42.5" y="81.3" transform="rotate(-90 42.5 81.3)">NC</text>
<text x="44.9" y="82.2">EP</text>
<text x="61.4" y="82.2">100</text>
<text x="115" y="81.5">GND</text>
<text x="143" y="81.5">GND</text>
<text x="226.3" y="79.7">C34</text>
<text x="247.1" y="79">GND</text>
<text x="247.9" y="83.5">C35</text>
<text x="29" y="86">ANT</text>
<text x="29" y="88.5">NC</text>
<text x="45.1" y="89.8">V3</text>
<text x="45.1" y="87.2">V2</text>
<text x="45.1" y="84.7">V1</text>
<text x="61.2" y="84.8">R14</text>
<text x="61.4" y="89.8">100</text>
<text x="67.6" y="88.6">R16</text>
<text x="67.7" y="86">100</text>
<text x="225.2" y="87.3">100pF</text>
<text x="34.9" y="91.9" transform="rotate(-90 34.9 91.9)">NC</text>
<text x="37.5" y="91.9" transform="rotate(-90 37.5 91.9)">RF3</text>
<text x="40" y="91.9" transform="rotate(-90 40 91.9)">RF1</text>
<text x="42.5" y="91.9" transform="rotate(-90 42.5 91.9)">VDD</text>
<text x="53.3" y="93.1">+3.3VA</text>
<text x="61.2" y="92.4">R15</text>
<text x="245.4" y="93.6">U12</text>
<text x="246.8" y="91.1">100nF</text>
<text x="256" y="91.7">GND</text>
<text x="60" y="96.2">C18</text>
<text x="115.3" y="100">FL2</text>
<text x="216.2" y="101.3">R22</text>
<text x="216.3" y="98.7">100</text>
<text x="229.6" y="101.2">V3</text>
<text x="235.6" y="101.5" transform="rotate(-90 235.6 101.5)">VDD</text>
<text x="238.1" y="101.1" transform="rotate(-90 238.1 101.1)">RF1</text>
<text x="240.7" y="101.1" transform="rotate(-90 240.7 101.1)">RF3</text>
<text x="243.2" y="100.3" transform="rotate(-90 243.2 100.3)">NC</text>
<text x="246.5" y="96.2">SKY13414-485LF</text>
<text x="20.8" y="103.1">GND</text>
<text x="49" y="103.7">100pF</text>
<text x="58.9" y="103.8">100nF</text>
<text x="66.5" y="104.4">GND</text>
<text x="115.3" y="105">GND</text>
<text x="115.3" y="107.6">RF</text>
<text x="115.7" y="102.5">SF2250E</text>
<text x="124.6" y="105">GND</text>
<text x="126.2" y="107.6">RF</text>
<text x="150.1" y="103.8">C26</text>
<text x="209.8" y="105.1">R21</text>
<text x="210" y="102.5">100</text>
<text x="216.3" y="106.3">100</text>
<text x="229.6" y="103.8">V2</text>
<text x="229.6" y="106.3">V1</text>
<text x="244.3" y="105">ANT</text>
<text x="245.3" y="107.6">NC</text>
<text x="245.3" y="102.5">NC</text>
<text x="49.8" y="111.3">C20</text>
<text x="115.3" y="110.1">GND</text>
<text x="124.6" y="110.1">GND</text>
<text x="149" y="111.4">100pF</text>
<text x="216.2" y="108.9">R25</text>
<text x="229.6" y="108.8">EP</text>
<text x="235.6" y="111" transform="rotate(-90 235.6 111)">NC</text>
<text x="238.1" y="111" transform="rotate(-90 238.1 111)">RF2</text>
<text x="240.7" y="111" transform="rotate(-90 240.7 111)">RF4</text>
<text x="243.2" y="111" transform="rotate(-90 243.2 111)">NC</text>
<text x="81" y="117.8">FL1</text>
<text x="104.9" y="117.1">GND</text>
<text x="134.1" y="117.1">GND</text>
<text x="45.2" y="121.5">100pF</text>
<text x="81" y="122.8">GND</text>
<text x="81" y="125.3">RF</text>
<text x="81.4" y="120.3">SF2098E</text>
<text x="90.3" y="122.8">GND</text>
<text x="91.9" y="125.3">RF</text>
<text x="169.2" y="121.6">C29</text>
<text x="252.2" y="123.4">GND</text>
<text x="46" y="129.1">C17</text>
<text x="81" y="127.9">GND</text>
<text x="90.3" y="127.9">GND</text>
<text x="132.8" y="129.9">+5VP</text>
<text x="168.1" y="129.2">100pF</text>
<text x="33.1" y="134.7">DNP</text>
<text x="33.7" y="132.4">M1</text>
<text x="73.1" y="134.9">GND</text>
<text x="98.5" y="134.9">GND</text>
<text x="145" y="143.2">1uF</text>
<text x="145.1" y="138.1">C24</text>
<text x="136.8" y="144.5">L5</text>
<text x="136.8" y="146.9">1uH</text>
<text x="24.6" y="151.4">GND</text>
<text x="41.1" y="151.4">GND</text>
<text x="95.2" y="152.7">+3.3VA</text>
<text x="104.4" y="154.6">C15</text>
<text x="142.7" y="150.1">GND</text>
<text x="74.9" y="160.3">GRF4142</text>
<text x="77.6" y="158">U7</text>
<text x="138.3" y="159.8">L6</text>
<text x="57.4" y="162.2">R12</text>
<text x="57.5" y="164.8">1.4K</text>
<text x="69.6" y="164.7">VEN/BYP</text>
<text x="83.9" y="164.7">GND</text>
<text x="99.3" y="162.3">L2</text>
<text x="99.5" y="164.6">39nH</text>
<text x="103.3" y="162.2">100nF</text>
<text x="111.2" y="162.8">GND</text>
<text x="138.7" y="162.1">BLM15AG121SN1D</text>
<text x="149.9" y="166">SMA-J-P-H-ST-EM1</text>
<text x="166.6" y="163.5">J7</text>
<text x="19.8" y="168.4">100pF</text>
<text x="47.6" y="168.4">30pF</text>
<text x="69.6" y="168.5">GND</text>
<text x="69.6" y="172.3">RFIN</text>
<text x="81.8" y="172.3">RFOUT</text>
<text x="83.9" y="168.5">GND</text>
<text x="108.7" y="168.4">100pF</text>
<text x="20.6" y="176.1">C12</text>
<text x="38.4" y="177.6">L1</text>
<text x="38.5" y="179.9">22nH</text>
<text x="47.2" y="176.1">C25</text>
<text x="56.6" y="177.7" transform="rotate(-90 56.6 177.7)">C27</text>
<text x="64.2" y="179.2" transform="rotate(-90 64.2 179.2)">DNF</text>
<text x="99.7" y="179" transform="rotate(-90 99.7 179)">C30</text>
<text x="109.5" y="176.1">C23</text>
<text x="57.6" y="185.7">GND GND</text>
<text x="91.9" y="185.7">GND</text>
<text x="107.4" y="180.4" transform="rotate(-90 107.4 180.4)">1pF</text>
<text x="151.6" y="183.1">GND</text>
<text x="34.7" y="188.2">GND</text>
<text x="100.8" y="186.9">GND</text>
</g>
<g font-size="1.8" fill="#848400">
<text x="94.6" y="26.3">BYP_LNA1</text>
<text x="77.7" y="82.2">SWA_V1</text>
<text x="77.7" y="86">SWA_V2</text>
<text x="77.7" y="89.8">SWA_V3</text>
<text x="197" y="98.7">SWB_V3</text>
<text x="197" y="106.3">SWB_V1</text>
<text x="197" y="102.5">SWB_V2</text>
<text x="21" y="159.6">BYP_LNA2</text>
</g>
<g font-size="1.8" fill="#840084">
<text x="204.1" y="32.7">2118706-2</text>
<text x="113.8" y="77.1">FILTER SAW FC=1542.5MHZ BW=35MHz</text>
<text x="102.9" y="112.7">FILTER SAW FC=1615MHZ BW=20MHz 6SMD</text>
<text x="75.9" y="130.5">FILTER SAW 915MHZ 6SMD</text>
<text x="31.3" y="148.3">2118706-2</text>
</g>
<g font-size="1.8">
<text x="111.8" y="36.8">BYP_LNA1</text>
<text x="33" y="158.7">BYP_LNA2</text>
</g>
<g font-size="1.8" fill="#0000c2">
<text x="242.6" y="132.2">V1</text>
<text x="242.6" y="134.3">0</text>
<text x="242.6" y="136.5">0</text>
<text x="251.9" y="134.3">0</text>
<text x="251.9" y="136.5">1</text>
<text x="163.8" y="138.6">BAND</text>
<text x="163.8" y="140.8">FL1</text>
<text x="163.8" y="142.9">FL2</text>
<text x="170.9" y="138.6">SWA_V1</text>
<text x="176.8" y="140.8">0</text>
<text x="180.1" y="138.6">SWA_V2</text>
<text x="208.8" y="138.6">SWB_V2</text>
<text x="218.1" y="138.6">SWB_V3</text>
<text x="242.6" y="138.6">0</text>
<text x="242.6" y="140.8">0</text>
<text x="242.6" y="142.9">1</text>
<text x="251.9" y="138.6">0</text>
<text x="251.9" y="140.8">1</text>
<text x="251.9" y="142.9">0</text>
<text x="163.8" y="145.1">FL3</text>
<text x="163.8" y="147.3">EXT</text>
<text x="176.8" y="145.1">0</text>
<text x="242.6" y="145.1">1</text>
<text x="242.6" y="147.3">1</text>
<text x="251.9" y="145.1">1</text>
<text x="251.9" y="147.3">1</text>
</g>
<g font-size="1.4" fill="#840000">
<text x="73.8" y="47">2_1</text>
<text x="73.8" y="47">3</text>
<text x="74.5" y="44.4">1</text>
<text x="75.3" y="47">2</text>
<text x="30.6" y="52.1">2_1</text>
<text x="30.6" y="52.1">3</text>
<text x="31.4" y="49.5">1</text>
<text x="32.2" y="52.1">2</text>
<text x="250.3" y="68.6">2_1</text>
<text x="250.3" y="68.6">3</text>
<text x="251.1" y="66">1</text>
<text x="251.9" y="68.6">2</text>
<text x="155" y="174">2_1</text>
<text x="155" y="174">3</text>
<text x="155.8" y="171.4">1</text>
<text x="156.6" y="174">2</text>
</g>
<g font-size="1.1" fill="#008484">
<text x="134.4" y="139.6" transform="rotate(-90 134.4 139.6)">1</text>
<text x="134.4" y="151" transform="rotate(-90 134.4 151)">2</text>
</g>
</svg>
